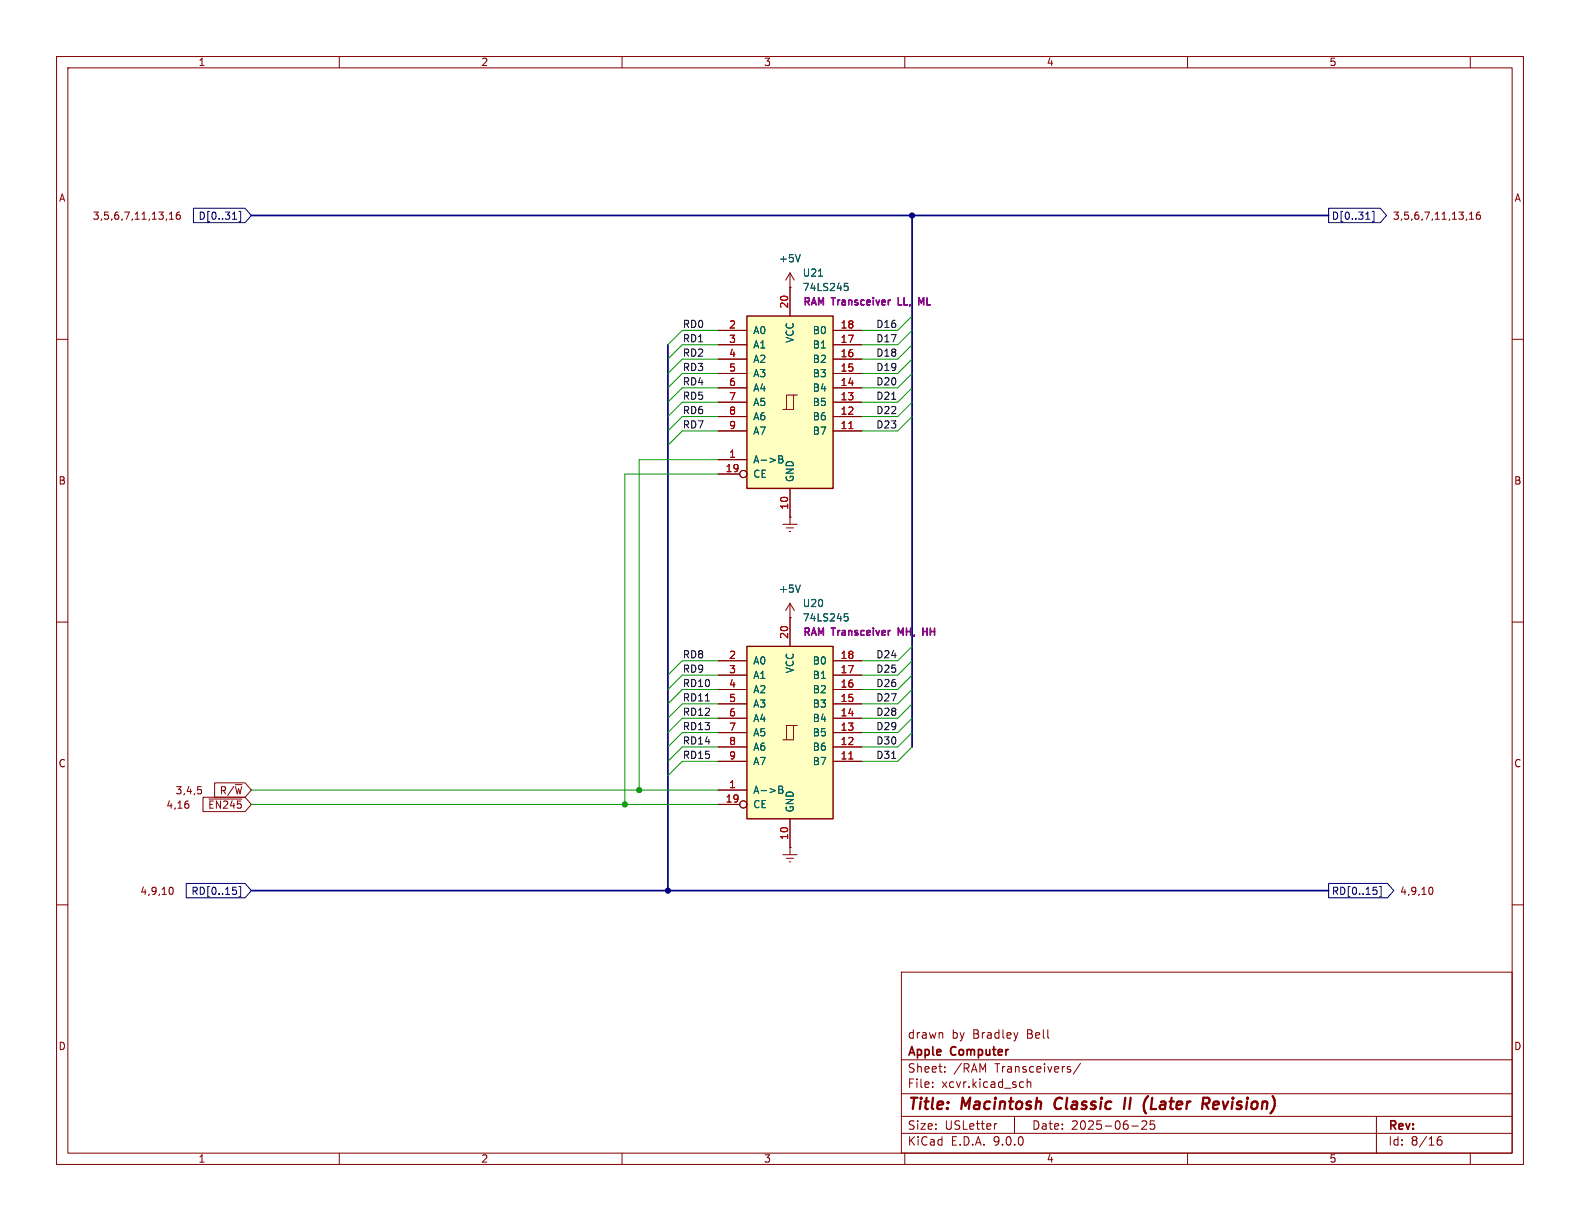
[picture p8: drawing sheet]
<svg xmlns="http://www.w3.org/2000/svg" width="279mm" height="216mm" viewBox="0 0 279 216" stroke-linecap="round" stroke-linejoin="round" font-family="sans-serif">
<g fill="none" stroke="#840000" stroke-width=".18">
<path d="M10 10h259.4v195.9h-259.4zM12 12h255.4v191.9h-255.4zM60 10v2M110 10v2M160 10v2M210 10v2M260 10v2M10 60h2M267.4 60h2M10 110h2M139.7 109.2h.1M139.7 106.7l.8 1.3"/>
<path d="M139.7 106.7l-.8 1.3M139.7 106.7v2.5M267.4 110h2M10 160h2M159.4 171.9h108v32h-108zM267.4 160h2M159.4 197.4h108M159.4 193.4h108M159.4 187.4h108M164.9 192.1v.2M164.9 191.4v.1M166.6 182.7l.1 .9"/>
<path d="M167.1 189.4v.2M167.1 188.7v.1M176.3 198.7l-.3 .1M179.4 197.4v3M180 182.6l-.4 1M180.6 191.3l.4 .1M181 192.2l-.4 .1M181.6 191.4l.3-.1 .3 .1 .1 .9M181.6 190.8v1.5M189.3 189.2v.3M191.1 188l-1.3 1.9M200.1 199.1h1.2"/>
<path d="M201.9 198.3l.6-.1 .2 .1 .1 .3-.9 1.1h.9M204.1 198.2h-.7v.7l.2-.1h.5l.1 .2-.1 .5-.2 .2-.5-.2M243.4 197.4v6.5M60 203.9v2M110 203.9v2M159.4 200.4h108M160 203.9v2M210 203.9v2M254.1 201.8l.3-.2h.5l.1 .2v.4l-.3 .3-.4-.1-.2-.2M254.9 201a.59 .59 0 0 0-.8 .6M260 203.9v2"/>
</g>
<path d="M186.8 194.4a1.27 1.27 0 0 0 0 1.6M199 194.1l-.3 2M203 193.8l-.1 .1M203.8 194.1l-.3 2h1M213.2 195.2l.5 .9M213.6 194.1l.1 .1a.54 .54 0 0 1-.1 .9M215.3 194.8l-.6 .1-.2 .9 .2 .3h.4M215.5 195.2l-1 .2" fill="none" stroke="#840000" stroke-width=".4"/>
<path d="M141.5 103.4l-.4 1.3" fill="none" stroke="#006464" stroke-width=".18"/>
<path d="M132.1 114.3h15.2v30.5h-15.2z" fill="#ffffc2"/>
<g fill="none" stroke="#840000" stroke-width=".18">
<path d="M127 116.8h5.1M127 119.4h5.1M139.7 109.2v5.1M147.3 116.8h5.1M147.3 119.4h5.1M127 121.9h5.1M127 124.5h5.1M127 127h5.1M127 129.5h5.1M127 132.1h5.1M127 134.6h5.1M127 139.7h5.1"/>
<path d="M140.3 128.3h-1.2v2.5M141 128.3h-.7v2.5h-1.9M147.3 121.9h5.1M147.3 124.5h5.1M147.3 127h5.1M147.3 129.5h5.1M147.3 132.1h5.1M147.3 134.6h5.1M127 142.2h3.8M138.4 151.1h2.6M139.1 151.8h1.2M139.6 152.4h.2"/>
<path d="M139.7 149.9h.1M139.7 144.8v6.3"/>
<circle cx="131.4" cy="142.2" r=".63"/>
</g>
<path d="M132.1 114.3h15.2v30.5h-15.2z" fill="none" stroke="#840000" stroke-width=".25"/>
<path d="M149.3 108.5h.6M149.5 109h.3l.2 .3-.1 .4-.4 .1M137.7 139h.5l.2 .3-.2 .3 .2 .1 .1 .3-.3 .3h-.5zM137.7 139.6h.5" fill="none" stroke="#006464" stroke-width=".18"/>
<path d="M150.1 134.2h.7" fill="none" stroke="#a90000" stroke-width=".18"/>
<path d="M163.2 111.1v1.2M163.2 111.7h.7" fill="none" stroke="#840084" stroke-width=".25"/>
<path d="M132.1 55.9h15.2v30.5h-15.2z" fill="#ffffc2"/>
<g fill="none" stroke="#840000" stroke-width=".18">
<path d="M30 38.8h.7M30 37.9l.3-.4v1.3M31.8 37.5l-.4 .1a.86 .86 0 0 0 0 1.2l.4-.2 .1-.4-.2-.2h-.4l-.1 .2M259.9 38.8h.7M259.9 37.9l.3-.4v1.3M261.7 37.5l-.4 .1a.86 .86 0 0 0 0 1.2l.4-.2 .1-.4-.2-.2h-.3l-.2 .2M127 58.4h5.1M139.7 50.8h.1M139.7 48.3v7.6M139.7 48.3l.8 1.2M139.7 48.3l-.8 1.2M147.3 58.4h5.1"/>
<path d="M127 61h5.1M127 63.5h5.1M127 66h5.1M127 68.6h5.1M127 71.1h5.1M127 73.7h5.1M127 76.2h5.1M140.3 69.9h-1.2v2.5M141 69.9h-.7v2.5h-1.9M147.3 61h5.1M147.3 63.5h5.1M147.3 66h5.1"/>
<path d="M147.3 68.6h5.1M147.3 71.1h5.1M147.3 73.7h5.1M147.3 76.2h5.1M127 81.3h5.1M127 83.8h3.8M138.4 92.7h2.6M139.1 93.3h1.2M139.6 94h.2M139.7 91.4h.1M139.7 86.4v6.3M127 116.8h5.1"/>
<path d="M127 119.4h5.1M139.7 109.2h.1M139.7 109.2v5.1M147.3 116.8h5.1M147.3 119.4h5.1M35 139.1h.6M35.4 139.6l.2 .2v.3l-.2 .3M38 138.4h5.3l1.1 1.3-1.1 1.3h-5.3zM127 121.9h5.1M127 124.5h5.1M127 127h5.1M127 129.5h5.1"/>
<path d="M127 132.1h5.1M127 134.6h5.1M127 139.7h5.1M147.3 121.9h5.1M147.3 124.5h5.1M147.3 127h5.1M147.3 129.5h5.1M147.3 132.1h5.1M147.3 134.6h5.1M30.1 156.9h.1a.68 .68 0 0 1 .4 .6 .68 .68 0 0 1-.4 .7l-.1-.1M33.3 142.2l.1 .2-.1 .4M35.9 141h7.4l1.1 1.2-1.1 1.3h-7.4z"/>
<path d="M36.9 141.3h5.9M127 142.2h3.8M139.7 149.9h.1M139.7 144.8v5.1M252.8 156.9h.2a.68 .68 0 0 1 .4 .6 .68 .68 0 0 1-.4 .7l-.2-.1"/>
<circle cx="131.4" cy="83.8" r=".63"/>
<circle cx="131.4" cy="142.2" r=".63"/>
</g>
<path d="M132.1 55.9h15.2v30.5h-15.2z" fill="none" stroke="#840000" stroke-width=".25"/>
<path d="M141.5 45l-.4 1.3M144.7 48.8h.8M149.3 50.1h.6M149.5 50.6h.3l.2 .2-.1 .5-.4 .1M137.7 80.6h.5l.2 .2-.2 .4 .2 .1 .1 .3-.3 .3h-.5zM137.7 81.2h.5M141.5 103.4l-.4 1.3M149.3 108.5h.6M149.5 109h.3l.2 .3-.1 .4-.4 .1M137.7 139h.5l.2 .3-.2 .3 .2 .1 .1 .3-.3 .3h-.5zM137.7 139.6h.5" fill="none" stroke="#006464" stroke-width=".18"/>
<path d="M150.1 75.8h.7M150.1 134.2h.7" fill="none" stroke="#a90000" stroke-width=".18"/>
<path d="M163.3 52.6l-.4 1-.4-1v1.3M163.2 111.1v1.2M163.2 111.7h.7" fill="none" stroke="#840084" stroke-width=".25"/>
<g fill="none" stroke="#000084" stroke-width=".18">
<path d="M34.2 36.8h9.1l1.1 1.3-1.1 1.3h-9.1zM41.1 38.8h.7M42.3 37.4h.3v1.8h-.3M234.9 36.8h9.2l1.1 1.3-1.1 1.3h-9.2zM241.5 38.8h.7M242.7 37.4h.3v1.8h-.3M32.9 156.2h10.4l1.1 1.3-1.1 1.3h-10.4zM41.2 156.9h.6M41.7 157.4l.1 .2-.1 .5M42.3 156.8h.3v1.8h-.3M234.9 156.2h10.5l1.1 1.3-1.1 1.3h-10.5zM242.8 156.9h.6"/>
<path d="M243.4 157.4l.1 .2-.1 .5M243.9 156.8h.3v1.8h-.3"/>
</g>
<path d="M157.7 70.6h.7M124.7 123.9h.8M157.7 134.1h.7" fill="none" stroke="#0f0f0f" stroke-width=".18"/>
<path d="M44.4 38.1h190.5M161.3 38.1v94M118.1 61v96.5M44.4 157.5h190.5" fill="none" stroke="#000084" stroke-width=".3"/>
<g fill="none" stroke="#009600" stroke-width=".18">
<path d="M127 58.4h-6.4l-2.5 2.6M161.3 58.4l-2.6 2.6h-6.3M161.3 55.9l-2.6 2.5h-6.3M127 61h-6.4l-2.5 2.5M127 76.2h-6.4l-2.5 2.5M127 73.7h-6.4l-2.5 2.5M127 71.1h-6.4l-2.5 2.6M127 66h-6.4l-2.5 2.6M127 68.6h-6.4l-2.5 2.5M127 63.5h-6.4l-2.5 2.5M161.3 73.7l-2.6 2.5h-6.3M161.3 71.1l-2.6 2.6h-6.3"/>
<path d="M161.3 68.6l-2.6 2.5h-6.3M161.3 63.5l-2.6 2.5h-6.3M161.3 66l-2.6 2.6h-6.3M161.3 61l-2.6 2.5h-6.3M127 83.8h-16.5v58.4M127 81.3h-14v58.4M127 116.8h-6.4l-2.5 2.6M127 119.4h-6.4l-2.5 2.5M161.3 114.3l-2.6 2.5h-6.3M161.3 119.4l-2.6 2.5h-6.3M161.3 116.8l-2.6 2.6h-6.3M44.4 139.7h82.6"/>
<path d="M127 121.9h-6.4l-2.5 2.6M127 124.5h-6.4l-2.5 2.5M127 127h-6.4l-2.5 2.5M127 129.5h-6.4l-2.5 2.6M127 132.1h-6.4l-2.5 2.5M127 134.6h-6.4l-2.5 2.6M161.3 121.9l-2.6 2.6h-6.3M161.3 124.5l-2.6 2.5h-6.3M161.3 127l-2.6 2.5h-6.3M161.3 129.5l-2.6 2.6h-6.3M161.3 132.1l-2.6 2.5h-6.3M44.4 142.2h82.6"/>
</g>
<g fill="#000084" stroke="#000084" stroke-width=".18">
<circle cx="118.1" cy="157.5" r=".46"/>
<circle cx="161.3" cy="38.1" r=".46"/>
</g>
<g fill="#009600" stroke="#009600" stroke-width=".18">
<circle cx="110.5" cy="142.2" r=".46"/>
<circle cx="113" cy="139.7" r=".46"/>
</g>
<g font-size="2.8" fill="#840000">
<text x="160.4" y="196.8">Title:</text>
<text x="170.1" y="196.8">Macintosh</text>
<text x="187.3" y="196.8">Classic</text>
<text x="200.4" y="196.8">II</text>
<text x="204.6" y="196.8">(Later</text>
<text x="215.8" y="196.8">Revision)</text>
</g>
<g font-size="2.1" fill="#840000">
<text x="160.4" y="183.9">drawn</text>
<text x="168.3" y="183.9">by</text>
<text x="172.1" y="183.9">Bradley</text>
<text x="181.7" y="183.9">Bell</text>
<text x="160.4" y="189.9">Sheet:</text>
<text x="160.4" y="187.1">Apple</text>
<text x="168.2" y="187.1">Computer</text>
<text x="168.6" y="189.9">/RAM</text>
<text x="176" y="189.9">Transceivers/</text>
<text x="160.4" y="192.6">File:</text>
<text x="166.5" y="192.6">xcvr.kicad_sch</text>
<text x="160.4" y="202.8">KiCad</text>
<text x="160.4" y="200">Size:</text>
<text x="167.1" y="200">USLetter</text>
<text x="168.1" y="202.8">E.D.A.</text>
<text x="175.7" y="202.8">9.0.0</text>
<text x="182.4" y="200">Date:</text>
<text x="189.4" y="200">2025-06-25</text>
<text x="245.4" y="200.2">Rev:</text>
<text x="245.4" y="202.8">Id:</text>
<text x="249.5" y="202.8">8/16</text>
</g>
<g font-size="1.8" fill="#840000">
<text x="35" y="11.9">1</text>
<text x="85" y="11.9">2</text>
<text x="135" y="11.9">3</text>
<text x="185" y="11.9">4</text>
<text x="235" y="11.9">5</text>
<text x="10.3" y="35.9">A</text>
<text x="267.7" y="35.9">A</text>
<text x="16.3" y="39.1">3,5,6,7,11,13,16</text>
<text x="246.2" y="39.1">3,5,6,7,11,13,16</text>
<text x="10.3" y="85.9">B</text>
<text x="267.7" y="85.9">B</text>
<text x="10.3" y="135.9">C</text>
<text x="267.7" y="135.9">C</text>
<text x="29.3" y="143.2">4,16</text>
<text x="30.9" y="140.7">3,4,5</text>
<text x="36.7" y="143.2">~{EN245}</text>
<text x="38.8" y="140.7">R/~{W}</text>
<text x="24.7" y="158.4">4,9,10</text>
<text x="247.5" y="158.4">4,9,10</text>
<text x="10.3" y="185.9">D</text>
<text x="267.7" y="185.9">D</text>
<text x="35" y="205.8">1</text>
<text x="85" y="205.8">2</text>
<text x="135" y="205.8">3</text>
<text x="185" y="205.8">4</text>
<text x="235" y="205.8">5</text>
</g>
<g font-size="1.8" fill="#000084">
<text x="35" y="39.1">D[0..31]</text>
<text x="235.4" y="39.1">D[0..31]</text>
<text x="33.7" y="158.4">RD[0..15]</text>
<text x="235.4" y="158.4">RD[0..15]</text>
</g>
<g font-size="1.8" fill="#006464">
<text x="137.7" y="46.6">+5V</text>
<text x="141.9" y="49.1">U21</text>
<text x="141.9" y="51.7">74LS245</text>
<text x="133.1" y="59.3">A0</text>
<text x="143.6" y="59.3">B0</text>
<text x="133.1" y="61.8">A1</text>
<text x="133.1" y="64.4">A2</text>
<text x="140.6" y="60.7" transform="rotate(-90 140.6 60.7)">VCC</text>
<text x="143.6" y="61.8">B1</text>
<text x="143.6" y="64.4">B2</text>
<text x="133.1" y="66.9">A3</text>
<text x="133.1" y="69.4">A4</text>
<text x="133.1" y="72">A5</text>
<text x="143.6" y="66.9">B3</text>
<text x="143.6" y="69.4">B4</text>
<text x="143.6" y="72">B5</text>
<text x="133.1" y="74.5">A6</text>
<text x="133.1" y="77.1">A7</text>
<text x="143.6" y="74.5">B6</text>
<text x="143.6" y="77.1">B7</text>
<text x="133.1" y="82.1">A-&gt;B</text>
<text x="133.1" y="84.7">CE</text>
<text x="140.6" y="85.3" transform="rotate(-90 140.6 85.3)">GND</text>
<text x="137.7" y="105">+5V</text>
<text x="141.9" y="107.5">U20</text>
<text x="141.9" y="110.1">74LS245</text>
<text x="133.1" y="117.7">A0</text>
<text x="140.6" y="119.1" transform="rotate(-90 140.6 119.1)">VCC</text>
<text x="143.6" y="117.7">B0</text>
<text x="133.1" y="120.2">A1</text>
<text x="133.1" y="122.8">A2</text>
<text x="133.1" y="125.3">A3</text>
<text x="143.6" y="120.2">B1</text>
<text x="143.6" y="122.8">B2</text>
<text x="143.6" y="125.3">B3</text>
<text x="133.1" y="127.9">A4</text>
<text x="133.1" y="130.4">A5</text>
<text x="143.6" y="127.9">B4</text>
<text x="143.6" y="130.4">B5</text>
<text x="133.1" y="132.9">A6</text>
<text x="133.1" y="135.5">A7</text>
<text x="143.6" y="132.9">B6</text>
<text x="143.6" y="135.5">B7</text>
<text x="133.1" y="140.6">A-&gt;B</text>
<text x="133.1" y="143.1">CE</text>
<text x="140.6" y="143.8" transform="rotate(-90 140.6 143.8)">GND</text>
</g>
<g font-size="1.8" fill="#0f0f0f">
<text x="120.6" y="58.1">RD0</text>
<text x="154.9" y="58.1">D16</text>
<text x="120.6" y="63.2">RD2</text>
<text x="120.6" y="65.7">RD3</text>
<text x="120.6" y="60.6">RD1</text>
<text x="154.9" y="63.2">D18</text>
<text x="154.9" y="65.7">D19</text>
<text x="154.9" y="60.6">D17</text>
<text x="120.6" y="70.8">RD5</text>
<text x="120.6" y="68.2">RD4</text>
<text x="154.9" y="68.2">D20</text>
<text x="154.9" y="70.8">D21</text>
<text x="120.6" y="75.9">RD7</text>
<text x="120.6" y="73.3">RD6</text>
<text x="154.9" y="75.9">D23</text>
<text x="154.9" y="73.3">D22</text>
<text x="120.6" y="119">RD9</text>
<text x="120.6" y="116.5">RD8</text>
<text x="154.9" y="116.5">D24</text>
<text x="154.9" y="119">D25</text>
<text x="120.6" y="124.1">RD11</text>
<text x="120.6" y="121.6">RD10</text>
<text x="154.9" y="124.1">D27</text>
<text x="154.9" y="121.6">D26</text>
<text x="120.6" y="126.7">RD12</text>
<text x="120.6" y="129.2">RD13</text>
<text x="120.6" y="131.7">RD14</text>
<text x="154.9" y="129.2">D29</text>
<text x="154.9" y="126.7">D28</text>
<text x="154.9" y="131.7">D30</text>
<text x="120.6" y="134.3">RD15</text>
<text x="154.9" y="134.3">D31</text>
</g>
<g font-size="1.8" fill="#a90000">
<text x="128.8" y="58.2">2</text>
<text x="139.4" y="54.7" transform="rotate(-90 139.4 54.7)">20</text>
<text x="148.5" y="58.2">18</text>
<text x="128.8" y="60.7">3</text>
<text x="128.8" y="63.2">4</text>
<text x="128.8" y="65.8">5</text>
<text x="148.5" y="60.7">17</text>
<text x="148.5" y="63.2">16</text>
<text x="148.5" y="65.8">15</text>
<text x="128.8" y="68.3">6</text>
<text x="128.8" y="70.9">7</text>
<text x="148.5" y="68.3">14</text>
<text x="148.5" y="70.9">13</text>
<text x="128.8" y="73.4">8</text>
<text x="128.8" y="75.9">9</text>
<text x="148.5" y="73.4">12</text>
<text x="148.5" y="75.9">11</text>
<text x="128.2" y="83.6">19</text>
<text x="128.8" y="81">1</text>
<text x="139.4" y="90.2" transform="rotate(-90 139.4 90.2)">10</text>
<text x="139.4" y="113.1" transform="rotate(-90 139.4 113.1)">20</text>
<text x="128.8" y="116.6">2</text>
<text x="128.8" y="119.1">3</text>
<text x="148.5" y="116.6">18</text>
<text x="148.5" y="119.1">17</text>
<text x="128.8" y="121.7">4</text>
<text x="128.8" y="124.2">5</text>
<text x="148.5" y="121.7">16</text>
<text x="148.5" y="124.2">15</text>
<text x="128.8" y="126.7">6</text>
<text x="128.8" y="129.3">7</text>
<text x="128.8" y="131.8">8</text>
<text x="148.5" y="126.7">14</text>
<text x="148.5" y="129.3">13</text>
<text x="148.5" y="131.8">12</text>
<text x="128.8" y="134.4">9</text>
<text x="148.5" y="134.4">11</text>
<text x="128.2" y="142">19</text>
<text x="128.8" y="139.4">1</text>
<text x="139.4" y="148.6" transform="rotate(-90 139.4 148.6)">10</text>
</g>
<g font-size="1.8" fill="#840084">
<text x="141.8" y="54.4">RAM</text>
<text x="147.1" y="54.4">Transceiver</text>
<text x="159.3" y="54.4">LL,</text>
<text x="163.4" y="54.4">ML</text>
<text x="141.8" y="112.8">RAM</text>
<text x="147.1" y="112.8">Transceiver</text>
<text x="159.3" y="112.8">MH,</text>
<text x="164.2" y="112.8">HH</text>
</g>
</svg>
